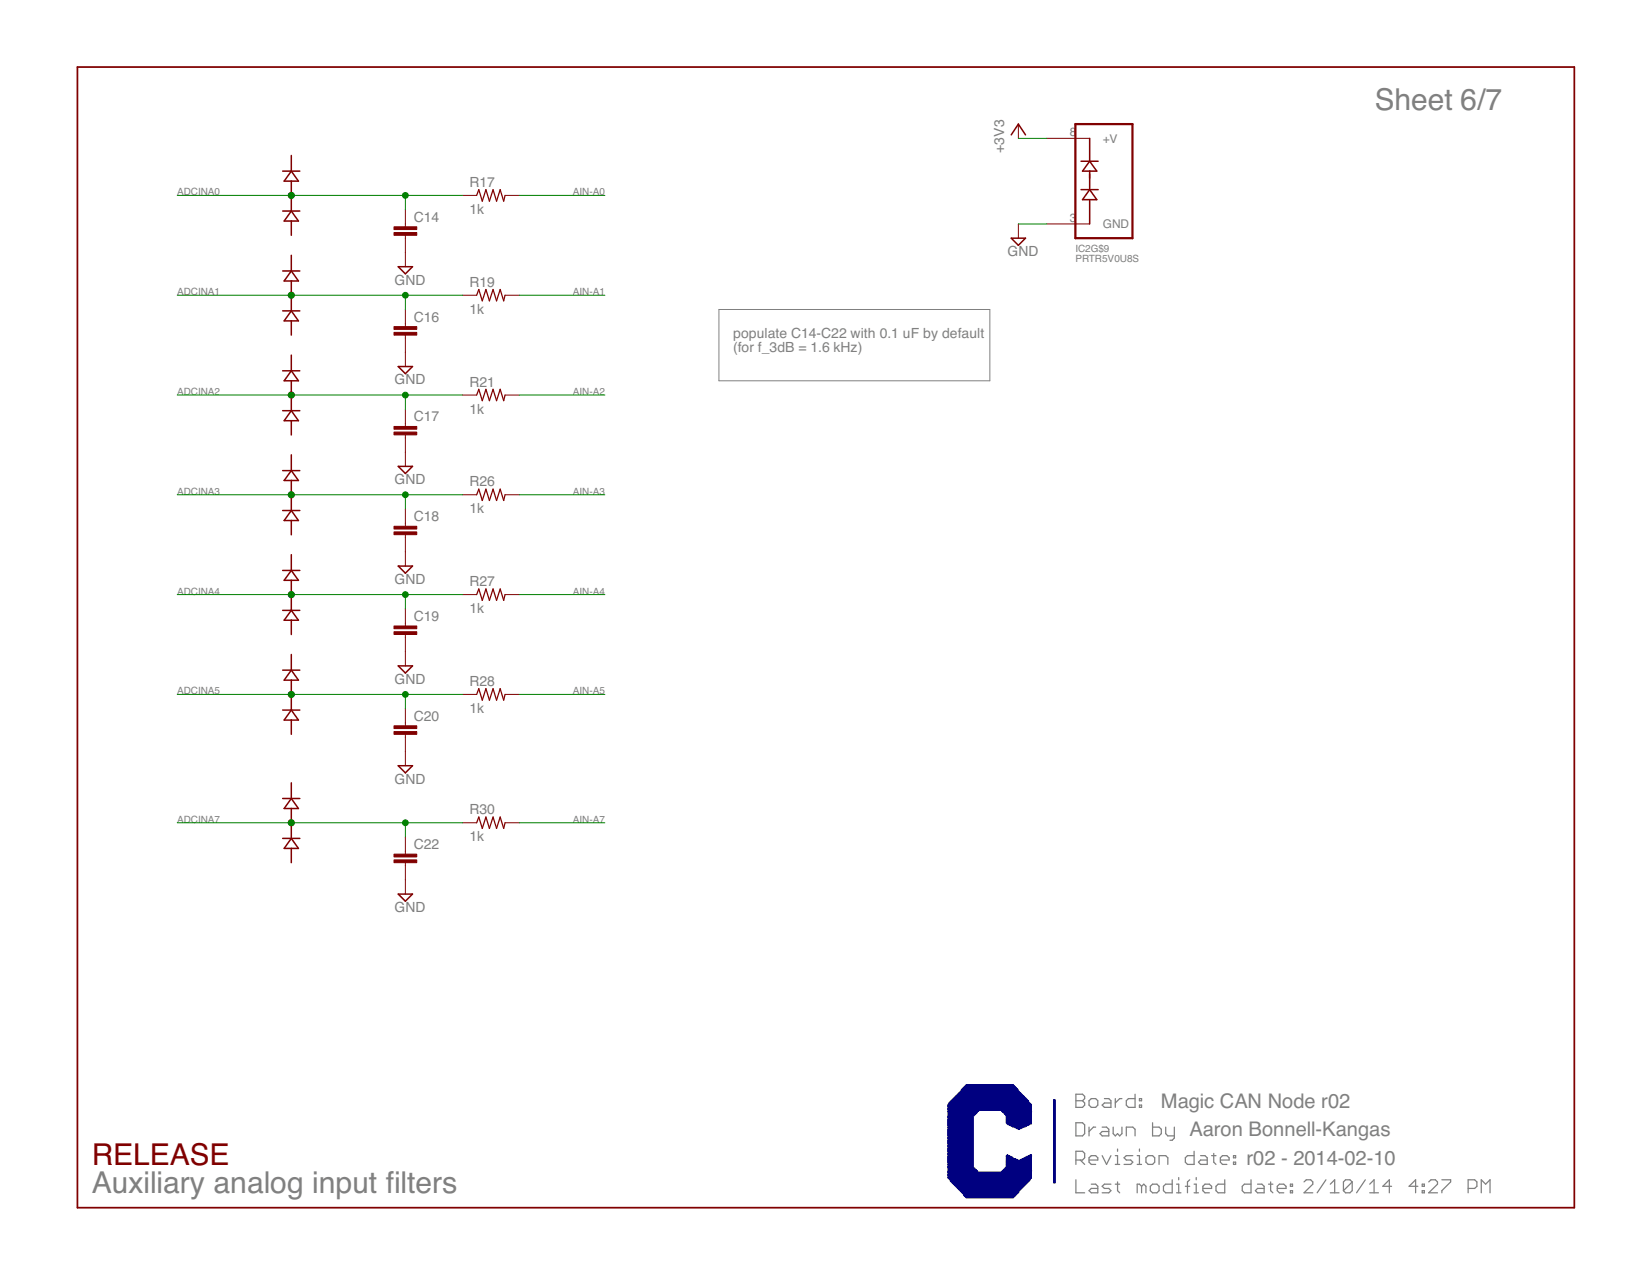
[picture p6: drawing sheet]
<svg xmlns="http://www.w3.org/2000/svg" width="279mm" height="216mm" viewBox="0 0 279 216" stroke-linecap="round" stroke-linejoin="round" font-family="sans-serif">
<g fill="#808080" stroke="#808080" stroke-width=".17">
<path d="M121.7 52.4h45.8z"/>
<path d="M167.5 52.4v12z"/>
<path d="M121.7 64.4h45.8z"/>
<path d="M121.7 52.4v12z"/>
</g>
<g fill="#808080" stroke="#808080" stroke-width=".21">
<path d="M182.1 185.1v2.3z"/>
<path d="M182.1 185.1h1.1z"/>
<path d="M183.2 185.1l.4 .4z"/>
<path d="M183.6 185.5v.4z"/>
<path d="M183.6 185.9l-.4 .3z"/>
<path d="M183.2 186.2l.4 .4z"/>
<path d="M183.6 186.6v.4z"/>
<path d="M183.6 187l-.4 .4z"/>
<path d="M182.1 187.4h1.1z"/>
<path d="M182.1 186.2h1.1z"/>
<path d="M184.7 187.4h.7z"/>
<path d="M185.8 187l-.4 .4z"/>
<path d="M185.8 186.2v.8z"/>
<path d="M185.4 185.9l.4 .3z"/>
<path d="M184.7 185.9h.7z"/>
<path d="M184.3 186.2l.4-.3z"/>
<path d="M184.3 186.2v.8z"/>
<path d="M184.3 187l.4 .4z"/>
<path d="M186.9 185.9h.7z"/>
<path d="M187.6 185.9l.4 .3z"/>
<path d="M188 186.2v1.2z"/>
<path d="M186.9 187.4h1.1z"/>
<path d="M186.5 187l.4 .4z"/>
<path d="M186.5 187l.4-.4z"/>
<path d="M186.9 186.6h1.1z"/>
<path d="M188.7 185.9v1.5z"/>
<path d="M188.7 186.6l.8-.7z"/>
<path d="M189.5 185.9h.4z"/>
<path d="M192.1 185.1v2.3z"/>
<path d="M191 187.4h1.1z"/>
<path d="M190.6 187l.4 .4z"/>
<path d="M190.6 186.2v.8z"/>
<path d="M190.6 186.2l.4-.3z"/>
<path d="M191 185.9h1.1z"/>
<path d="M192.8 185.9h.4z"/>
<path d="M193.2 185.9v.3z"/>
<path d="M192.8 186.2h.4z"/>
<path d="M192.8 185.9v.3z"/>
<path d="M192.8 187h.4z"/>
<path d="M193.2 187v.4z"/>
<path d="M192.8 187.4h.4z"/>
<path d="M192.8 187v.4z"/>
<path d="M182.1 194.8v2.2z"/>
<path d="M182.1 194.8h1.1z"/>
<path d="M183.2 194.8l.4 .4z"/>
<path d="M183.6 195.2v.7z"/>
<path d="M183.6 195.9l-.4 .4z"/>
<path d="M182.1 196.3h1.1z"/>
<path d="M182.8 196.3l.8 .7z"/>
<path d="M184.7 197h.7z"/>
<path d="M184.3 196.6l.4 .4z"/>
<path d="M184.3 195.9v.7z"/>
<path d="M184.3 195.9l.4-.4z"/>
<path d="M184.7 195.5h.7z"/>
<path d="M185.4 195.5l.4 .4z"/>
<path d="M185.8 195.9v.4z"/>
<path d="M184.3 196.3h1.5z"/>
<path d="M186.5 195.5l.8 1.5z"/>
<path d="M188 195.5l-.7 1.5z"/>
<path d="M188.7 195.5h.4z"/>
<path d="M189.1 195.5v1.5z"/>
<path d="M188.7 197h.8z"/>
<path d="M189.1 194.4v.4z"/>
<path d="M190.2 197h1.1z"/>
<path d="M191.7 196.6l-.4 .4z"/>
<path d="M191.3 196.3l.4 .3z"/>
<path d="M190.6 196.3h.7z"/>
<path d="M190.2 195.9l.4 .4z"/>
<path d="M190.2 195.9l.4-.4z"/>
<path d="M190.6 195.5h1.1z"/>
<path d="M192.4 195.5h.4z"/>
<path d="M192.8 195.5v1.5z"/>
<path d="M192.4 197h.8z"/>
<path d="M192.8 194.4v.4z"/>
<path d="M194.3 197h.8z"/>
<path d="M195.4 196.6l-.3 .4z"/>
<path d="M195.4 195.9v.7z"/>
<path d="M195.1 195.5l.3 .4z"/>
<path d="M194.3 195.5h.8z"/>
<path d="M193.9 195.9l.4-.4z"/>
<path d="M193.9 195.9v.7z"/>
<path d="M193.9 196.6l.4 .4z"/>
<path d="M196.2 195.5v1.5z"/>
<path d="M196.2 195.5h1.1z"/>
<path d="M197.3 195.5l.3 .4z"/>
<path d="M197.6 195.9v1.1z"/>
<path d="M202.1 194.8v2.2z"/>
<path d="M201 197h1.1z"/>
<path d="M200.6 196.6l.4 .4z"/>
<path d="M200.6 195.9v.7z"/>
<path d="M200.6 195.9l.4-.4z"/>
<path d="M201 195.5h1.1z"/>
<path d="M203.2 195.5h.7z"/>
<path d="M203.9 195.5l.4 .4z"/>
<path d="M204.3 195.9v1.1z"/>
<path d="M203.2 197h1.1z"/>
<path d="M202.8 196.6l.4 .4z"/>
<path d="M202.8 196.6l.4-.3z"/>
<path d="M203.2 196.3h1.1z"/>
<path d="M205.4 195.2v1.4z"/>
<path d="M205.4 196.6l.4 .4z"/>
<path d="M205 195.5h.8z"/>
<path d="M206.9 197h.7z"/>
<path d="M206.5 196.6l.4 .4z"/>
<path d="M206.5 195.9v.7z"/>
<path d="M206.9 195.5l-.4 .4z"/>
<path d="M206.9 195.5h.7z"/>
<path d="M207.6 195.5l.4 .4z"/>
<path d="M208 195.9v.4z"/>
<path d="M206.5 196.3h1.5z"/>
<path d="M208.7 195.5h.4z"/>
<path d="M209.1 195.5v.4z"/>
<path d="M208.7 195.9h.4z"/>
<path d="M208.7 195.5v.4z"/>
<path d="M208.7 196.6h.4z"/>
<path d="M209.1 196.6v.4z"/>
<path d="M208.7 197h.4z"/>
<path d="M208.7 196.6v.4z"/>
<path d="M182.1 199.6v2.2z"/>
<path d="M182.1 201.8h1.5z"/>
<path d="M184.7 200.4h.7z"/>
<path d="M185.4 200.4l.4 .3z"/>
<path d="M185.8 200.7v1.1z"/>
<path d="M184.7 201.8h1.1z"/>
<path d="M184.3 201.5l.4 .3z"/>
<path d="M184.3 201.5l.4-.4z"/>
<path d="M184.7 201.1h1.1z"/>
<path d="M186.5 201.8h1.1z"/>
<path d="M187.6 201.8l.4-.3z"/>
<path d="M187.6 201.1l.4 .4z"/>
<path d="M186.9 201.1h.7z"/>
<path d="M186.5 200.7l.4 .4z"/>
<path d="M186.5 200.7l.4-.3z"/>
<path d="M186.9 200.4h1.1z"/>
<path d="M189.1 200v1.5z"/>
<path d="M189.1 201.5l.4 .3z"/>
<path d="M188.7 200.4h.8z"/>
<path d="M192.4 200.4v1.4z"/>
<path d="M192.4 200.4h.4z"/>
<path d="M192.8 200.4l.4 .3z"/>
<path d="M193.2 200.7v1.1z"/>
<path d="M193.2 200.7l.4-.3z"/>
<path d="M193.6 200.4l.3 .3z"/>
<path d="M193.9 200.7v1.1z"/>
<path d="M195.1 201.8h.7z"/>
<path d="M195.8 201.8l.4-.3z"/>
<path d="M196.2 200.7v.8z"/>
<path d="M195.8 200.4l.4 .3z"/>
<path d="M195.1 200.4h.7z"/>
<path d="M194.7 200.7l.4-.3z"/>
<path d="M194.7 200.7v.8z"/>
<path d="M194.7 201.5l.4 .3z"/>
<path d="M198.4 199.6v2.2z"/>
<path d="M197.3 201.8h1.1z"/>
<path d="M196.9 201.5l.4 .3z"/>
<path d="M196.9 200.7v.8z"/>
<path d="M196.9 200.7l.4-.3z"/>
<path d="M197.3 200.4h1.1z"/>
<path d="M199.1 200.4h.4z"/>
<path d="M199.5 200.4v1.4z"/>
<path d="M199.1 201.8h.8z"/>
<path d="M199.5 199.2v.4z"/>
<path d="M201 200v1.8z"/>
<path d="M201 200l.3-.4z"/>
<path d="M200.6 200.7h.7z"/>
<path d="M202.1 200.4h.3z"/>
<path d="M202.4 200.4v1.4z"/>
<path d="M202.1 201.8h.7z"/>
<path d="M202.4 199.2v.4z"/>
<path d="M203.9 201.8h.8z"/>
<path d="M203.6 201.5l.3 .3z"/>
<path d="M203.6 200.7v.8z"/>
<path d="M203.6 200.7l.3-.3z"/>
<path d="M203.9 200.4h.8z"/>
<path d="M204.7 200.4l.3 .3z"/>
<path d="M205 200.7v.4z"/>
<path d="M203.6 201.1h1.4z"/>
<path d="M207.3 199.6v2.2z"/>
<path d="M206.1 201.8h1.2z"/>
<path d="M205.8 201.5l.3 .3z"/>
<path d="M205.8 200.7v.8z"/>
<path d="M205.8 200.7l.3-.3z"/>
<path d="M206.1 200.4h1.2z"/>
<path d="M211.7 199.6v2.2z"/>
<path d="M210.6 201.8h1.1z"/>
<path d="M210.2 201.5l.4 .3z"/>
<path d="M210.2 200.7v.8z"/>
<path d="M210.2 200.7l.4-.3z"/>
<path d="M210.6 200.4h1.1z"/>
<path d="M212.8 200.4h.8z"/>
<path d="M213.6 200.4l.3 .3z"/>
<path d="M213.9 200.7v1.1z"/>
<path d="M212.8 201.8h1.1z"/>
<path d="M212.4 201.5l.4 .3z"/>
<path d="M212.8 201.1l-.4 .4z"/>
<path d="M212.8 201.1h1.1z"/>
<path d="M215 200v1.5z"/>
<path d="M215 201.5l.4 .3z"/>
<path d="M214.7 200.4h.7z"/>
<path d="M216.5 201.8h.8z"/>
<path d="M216.2 201.5l.3 .3z"/>
<path d="M216.2 200.7v.8z"/>
<path d="M216.2 200.7l.3-.3z"/>
<path d="M216.5 200.4h.8z"/>
<path d="M217.3 200.4l.3 .3z"/>
<path d="M217.6 200.7v.4z"/>
<path d="M216.2 201.1h1.4z"/>
<path d="M218.4 200.4h.3z"/>
<path d="M218.7 200.4v.3z"/>
<path d="M218.4 200.7h.3z"/>
<path d="M218.4 200.4v.3z"/>
<path d="M218.4 201.5h.3z"/>
<path d="M218.7 201.5v.3z"/>
<path d="M218.4 201.8h.3z"/>
<path d="M218.4 201.5v.3z"/>
<path d="M220.7 201.8h1.5z"/>
<path d="M220.7 201.8l1.5-1.4z"/>
<path d="M222.2 200v.4z"/>
<path d="M221.8 199.6l.4 .4z"/>
<path d="M221.1 199.6h.7z"/>
<path d="M220.7 200l.4-.4z"/>
<path d="M224.4 199.6l-1.5 2.2z"/>
<path d="M225.1 200.4l.8-.8z"/>
<path d="M225.9 199.6v2.2z"/>
<path d="M225.1 201.8h1.5z"/>
<path d="M227.4 200v1.5z"/>
<path d="M227.4 200l.3-.4z"/>
<path d="M227.7 199.6h.8z"/>
<path d="M228.5 199.6l.3 .4z"/>
<path d="M228.8 200v1.5z"/>
<path d="M228.5 201.8l.3-.3z"/>
<path d="M227.7 201.8h.8z"/>
<path d="M227.4 201.5l.3 .3z"/>
<path d="M228.8 200l-1.4 1.5z"/>
<path d="M231.1 199.6l-1.5 2.2z"/>
<path d="M231.8 200.4l.7-.8z"/>
<path d="M232.5 199.6v2.2z"/>
<path d="M231.8 201.8h1.5z"/>
<path d="M235.1 199.6v2.2z"/>
<path d="M235.1 199.6l-1.1 1.1z"/>
<path d="M234 200.7h1.5z"/>
<path d="M239.6 199.6v2.2z"/>
<path d="M239.6 199.6l-1.1 1.1z"/>
<path d="M238.5 200.7h1.4z"/>
<path d="M240.7 200.4h.3z"/>
<path d="M241 200.4v.3z"/>
<path d="M240.7 200.7h.3z"/>
<path d="M240.7 200.4v.3z"/>
<path d="M240.7 201.5h.3z"/>
<path d="M241 201.5v.3z"/>
<path d="M240.7 201.8h.3z"/>
<path d="M240.7 201.5v.3z"/>
<path d="M241.8 201.8h1.5z"/>
<path d="M241.8 201.8l1.5-1.4z"/>
<path d="M243.3 200v.4z"/>
<path d="M242.9 199.6l.4 .4z"/>
<path d="M242.2 199.6h.7z"/>
<path d="M241.8 200l.4-.4z"/>
<path d="M244 199.6h1.5z"/>
<path d="M245.5 199.6v.4z"/>
<path d="M245.5 200l-1.5 1.5z"/>
<path d="M244 201.5v.3z"/>
<path d="M248.5 199.6v2.2z"/>
<path d="M248.5 199.6h1.1z"/>
<path d="M249.6 199.6l.3 .4z"/>
<path d="M249.9 200v.7z"/>
<path d="M249.6 201.1l.3-.4z"/>
<path d="M248.5 201.1h1.1z"/>
<path d="M250.7 199.6v2.2z"/>
<path d="M250.7 199.6l.7 .8z"/>
<path d="M251.4 200.4l.8-.8z"/>
<path d="M252.2 199.6v2.2z"/>
<path d="M182.1 190v2.2z"/>
<path d="M182.1 192.2h1.1z"/>
<path d="M183.6 191.8l-.4 .4z"/>
<path d="M183.6 190.3v1.5z"/>
<path d="M183.2 190l.4 .3z"/>
<path d="M182.1 190h1.1z"/>
<path d="M184.3 190.7v1.5z"/>
<path d="M185 190.7l-.7 .8z"/>
<path d="M185 190.7h.4z"/>
<path d="M186.5 190.7h.8z"/>
<path d="M187.3 190.7l.3 .4z"/>
<path d="M187.6 191.1v1.1z"/>
<path d="M186.5 192.2h1.1z"/>
<path d="M186.2 191.8l.3 .4z"/>
<path d="M186.2 191.8l.3-.3z"/>
<path d="M186.5 191.5h1.1z"/>
<path d="M188.4 190.7v1.1z"/>
<path d="M188.4 191.8l.3 .4z"/>
<path d="M188.7 192.2l.4-.4z"/>
<path d="M189.1 191.8l.4 .4z"/>
<path d="M189.5 192.2l.4-.4z"/>
<path d="M189.9 190.7v1.1z"/>
<path d="M190.6 190.7v1.5z"/>
<path d="M190.6 190.7h1.1z"/>
<path d="M191.7 190.7l.4 .4z"/>
<path d="M192.1 191.1v1.1z"/>
<path d="M195.1 190v2.2z"/>
<path d="M195.1 192.2h1.1z"/>
<path d="M196.2 192.2l.3-.4z"/>
<path d="M196.5 191.1v.7z"/>
<path d="M196.2 190.7l.3 .4z"/>
<path d="M195.1 190.7h1.1z"/>
<path d="M197.3 190.7v1.1z"/>
<path d="M197.3 191.8l.3 .4z"/>
<path d="M197.6 192.2h1.1z"/>
<path d="M198.7 190.7v1.9z"/>
<path d="M198.7 192.6l-.3 .3z"/>
<path d="M198 192.9h.4z"/>
</g>
<g fill="#800000" stroke="#800000" stroke-width=".3">
<path d="M13.1 11.3v193z"/>
<path d="M13.1 204.3h253.3z"/>
<path d="M266.4 11.3v193z"/>
<path d="M13.1 11.3h253.3z"/>
</g>
<g fill="#800000" stroke="#800000" stroke-width=".17">
<path d="M85.5 33.1h2.4z"/>
<path d="M78.3 33.1h2.4z"/>
<path d="M68.6 35.5v2.4z"/>
<path d="M68.6 40.3v2.4z"/>
<path d="M68.6 37.9v.5z"/>
<path d="M68.6 39.8v.5z"/>
<path d="M68.6 42.7v2.4z"/>
<path d="M177.2 23.4h7.2z"/>
<path d="M177.2 37.9h7.2z"/>
<path d="M85.5 50h2.4z"/>
<path d="M78.3 50h2.4z"/>
<path d="M68.6 52.4v2.4z"/>
<path d="M68.6 57.2v2.4z"/>
<path d="M68.6 54.8v.5z"/>
<path d="M68.6 56.7v.5z"/>
<path d="M68.6 59.6v2.4z"/>
<path d="M85.5 66.8h2.4z"/>
<path d="M78.3 66.8h2.4z"/>
<path d="M68.6 69.3v2.4z"/>
<path d="M68.6 74.1v2.4z"/>
<path d="M68.6 71.7v.4z"/>
<path d="M68.6 73.6v.5z"/>
<path d="M68.6 76.5v2.4z"/>
<path d="M85.5 83.7h2.4z"/>
<path d="M78.3 83.7h2.4z"/>
<path d="M68.6 86.1v2.4z"/>
<path d="M68.6 91v2.4z"/>
<path d="M68.6 88.5v.5z"/>
<path d="M68.6 90.5v.5z"/>
<path d="M68.6 93.4v2.4z"/>
<path d="M85.5 100.6h2.4z"/>
<path d="M78.3 100.6h2.4z"/>
<path d="M68.6 103v2.4z"/>
<path d="M68.6 107.8v2.5z"/>
<path d="M68.6 105.4v.5z"/>
<path d="M68.6 107.4v.4z"/>
<path d="M68.6 110.3v2.4z"/>
<path d="M85.5 117.5h2.4z"/>
<path d="M78.3 117.5h2.4z"/>
<path d="M68.6 119.9v2.4z"/>
<path d="M68.6 124.7v2.4z"/>
<path d="M68.6 122.3v.5z"/>
<path d="M68.6 124.2v.5z"/>
<path d="M68.6 127.1v2.5z"/>
<path d="M85.5 139.2h2.4z"/>
<path d="M78.3 139.2h2.4z"/>
<path d="M68.6 141.6v2.4z"/>
<path d="M68.6 146.5v2.4z"/>
<path d="M68.6 144v.5z"/>
<path d="M68.6 146v.5z"/>
<path d="M68.6 148.9v2.4z"/>
<path d="M172.3 21v2.4z"/>
<path d="M172.3 37.9v2.4z"/>
<path d="M49 32.6a.52 .52 0 0 1 .8 .3 .52 .52 0 0 1-.4 .7 .52 .52 0 0 1-.6-.5h.3a.16 .16 0 0 1 .2-.2 .16 .16 0 0 1 .1 .3 .16 .16 0 0 1-.3-.1h-.3z" fill-rule="evenodd"/>
<path d="M48.8 49.7a.53 .53 0 0 1 .9-.1 .53 .53 0 0 1-.2 .8 .53 .53 0 0 1-.7-.4h.3a.18 .18 0 0 1 .3-.2 .16 .16 0 0 1-.1 .3l-.2-.1h-.3z" fill-rule="evenodd"/>
<path d="M49 66.4a.53 .53 0 0 1 .8 .2 .53 .53 0 0 1-.4 .8 .53 .53 0 0 1-.6-.6h.3a.16 .16 0 0 1 .3 0 .16 .16 0 0 1-.1 .2l-.2-.2h-.3z" fill-rule="evenodd"/>
<path d="M49 83.3a.52 .52 0 0 1 .8 .2 .52 .52 0 0 1-.4 .7 .52 .52 0 0 1-.6-.5h.3l.1-.1a.17 .17 0 0 1 .2 .1 .17 .17 0 0 1-.2 .2l-.1-.2h-.3z" fill-rule="evenodd"/>
<path d="M49 100.2a.52 .52 0 0 1 .8 .2 .52 .52 0 0 1-.4 .7 .52 .52 0 0 1-.6-.5h.3a.16 .16 0 0 1 .2-.1 .16 .16 0 0 1 .1 .2 .16 .16 0 0 1-.3 0l-.3-.1z" fill-rule="evenodd"/>
<path d="M49 117.1a.52 .52 0 0 1 .8 .2 .52 .52 0 0 1-.4 .7 .52 .52 0 0 1-.6-.5h.3a.16 .16 0 0 1 .2-.2 .16 .16 0 0 1 .1 .3 .16 .16 0 0 1-.3 0l-.3-.1z" fill-rule="evenodd"/>
<path d="M49 138.8a.53 .53 0 0 1 .8 .2 .53 .53 0 0 1-.4 .7 .53 .53 0 0 1-.6-.5h.3a.16 .16 0 0 1 .3-.1 .16 .16 0 0 1-.1 .3l-.2-.2h-.3z" fill-rule="evenodd"/>
</g>
<g fill="#800000" stroke="#800000" stroke-width=".21">
<path d="M81 32.1l-.3 1z"/>
<path d="M81 32.1l.6 1.9z"/>
<path d="M82.2 32.1l-.6 1.9z"/>
<path d="M82.2 32.1l.6 1.9z"/>
<path d="M83.4 32.1l-.6 1.9z"/>
<path d="M83.4 32.1l.6 1.9z"/>
<path d="M84.6 32.1l-.6 1.9z"/>
<path d="M84.6 32.1l.6 1.9z"/>
<path d="M85.5 33.1l-.3 .9z"/>
<path d="M81 49l-.3 1z"/>
<path d="M81 49l.6 1.9z"/>
<path d="M82.2 49l-.6 1.9z"/>
<path d="M82.2 49l.6 1.9z"/>
<path d="M83.4 49l-.6 1.9z"/>
<path d="M83.4 49l.6 1.9z"/>
<path d="M84.6 49l-.6 1.9z"/>
<path d="M84.6 49l.6 1.9z"/>
<path d="M85.5 50l-.3 .9z"/>
<path d="M81 65.9l-.3 .9z"/>
<path d="M81 65.9l.6 1.9z"/>
<path d="M82.2 65.9l-.6 1.9z"/>
<path d="M82.2 65.9l.6 1.9z"/>
<path d="M83.4 65.9l-.6 1.9z"/>
<path d="M83.4 65.9l.6 1.9z"/>
<path d="M84.6 65.9l-.6 1.9z"/>
<path d="M84.6 65.9l.6 1.9z"/>
<path d="M85.5 66.8l-.3 1z"/>
<path d="M81 82.8l-.3 .9z"/>
<path d="M81 82.8l.6 1.9z"/>
<path d="M82.2 82.8l-.6 1.9z"/>
<path d="M82.2 82.8l.6 1.9z"/>
<path d="M83.4 82.8l-.6 1.9z"/>
<path d="M83.4 82.8l.6 1.9z"/>
<path d="M84.6 82.8l-.6 1.9z"/>
<path d="M84.6 82.8l.6 1.9z"/>
<path d="M85.5 83.7l-.3 1z"/>
<path d="M81 99.7l-.3 .9z"/>
<path d="M81 99.7l.6 1.9z"/>
<path d="M82.2 99.7l-.6 1.9z"/>
<path d="M82.2 99.7l.6 1.9z"/>
<path d="M83.4 99.7l-.6 1.9z"/>
<path d="M83.4 99.7l.6 1.9z"/>
<path d="M84.6 99.7l-.6 1.9z"/>
<path d="M84.6 99.7l.6 1.9z"/>
<path d="M85.5 100.6l-.3 1z"/>
<path d="M81 116.5l-.3 1z"/>
<path d="M81 116.5l.6 2z"/>
<path d="M82.2 116.5l-.6 2z"/>
<path d="M82.2 116.5l.6 2z"/>
<path d="M83.4 116.5l-.6 2z"/>
<path d="M83.4 116.5l.6 2z"/>
<path d="M84.6 116.5l-.6 2z"/>
<path d="M84.6 116.5l.6 2z"/>
<path d="M85.5 117.5l-.3 1z"/>
<path d="M81 138.2l-.3 1z"/>
<path d="M81 138.2l.6 2z"/>
<path d="M82.2 138.2l-.6 2z"/>
<path d="M82.2 138.2l.6 2z"/>
<path d="M83.4 138.2l-.6 2z"/>
<path d="M83.4 138.2l.6 2z"/>
<path d="M84.6 138.2l-.6 2z"/>
<path d="M84.6 138.2l.6 2z"/>
<path d="M85.5 139.2l-.3 1z"/>
</g>
<g fill="#800000" stroke="#800000" stroke-width=".17">
<path d="M66.7 39.3h3.8v.5h-3.8z"/>
<path d="M66.7 38.4h3.8v.4h-3.8z"/>
<path d="M66.7 56.2h3.8v.5h-3.8z"/>
<path d="M66.7 55.3h3.8v.4h-3.8z"/>
<path d="M66.7 73.1h3.8v.5h-3.8z"/>
<path d="M66.7 72.2h3.8v.4h-3.8z"/>
<path d="M66.7 90h3.8v.5h-3.8z"/>
<path d="M66.7 89h3.8v.5h-3.8z"/>
<path d="M66.7 106.9h3.8v.5h-3.8z"/>
<path d="M66.7 105.9h3.8v.5h-3.8z"/>
<path d="M66.7 123.8h3.8v.4h-3.8z"/>
<path d="M66.7 122.8h3.8v.5h-3.8z"/>
<path d="M66.7 145.5h3.8v.5h-3.8z"/>
<path d="M66.7 144.5h3.8v.5h-3.8z"/>
</g>
<g fill="#800000" stroke="#800000" stroke-width=".25">
<path d="M67.4 45.1h2.4z"/>
<path d="M69.8 45.1l-1.2 1.2z"/>
<path d="M67.4 45.1l1.2 1.2z"/>
<path d="M49.3 30.6h1.2z"/>
<path d="M49.3 29l1.2 1.6z"/>
<path d="M49.3 29l-1.2 1.6z"/>
<path d="M48.1 30.6h1.2z"/>
<path d="M49.3 26.3v2.7z"/>
<path d="M47.8 29h2.9z"/>
<path d="M49.3 37.4v2.4z"/>
<path d="M49.3 37.4h1.2z"/>
<path d="M49.3 35.7l1.2 1.7z"/>
<path d="M49.3 35.7l-1.2 1.7z"/>
<path d="M48.1 37.4h1.2z"/>
<path d="M49.3 30.6v5.1z"/>
<path d="M47.8 35.7h2.9z"/>
<path d="M49.3 47.5h1.2z"/>
<path d="M49.3 45.8l1.2 1.7z"/>
<path d="M49.3 45.8l-1.2 1.7z"/>
<path d="M48.1 47.5h1.2z"/>
<path d="M49.3 43.2v2.6z"/>
<path d="M47.8 45.8h2.9z"/>
<path d="M49.3 54.3v2.4z"/>
<path d="M49.3 54.3h1.2z"/>
<path d="M49.3 52.6l1.2 1.7z"/>
<path d="M49.3 52.6l-1.2 1.7z"/>
<path d="M48.1 54.3h1.2z"/>
<path d="M49.3 47.5v5.1z"/>
<path d="M47.8 52.6h2.9z"/>
<path d="M49.3 64.4h1.2z"/>
<path d="M49.3 62.7l1.2 1.7z"/>
<path d="M49.3 62.7l-1.2 1.7z"/>
<path d="M48.1 64.4h1.2z"/>
<path d="M49.3 60.1v2.6z"/>
<path d="M47.8 62.7h2.9z"/>
<path d="M49.3 71.2v2.4z"/>
<path d="M49.3 71.2h1.2z"/>
<path d="M49.3 69.5l1.2 1.7z"/>
<path d="M49.3 69.5l-1.2 1.7z"/>
<path d="M48.1 71.2h1.2z"/>
<path d="M49.3 64.4v5.1z"/>
<path d="M47.8 69.5h2.9z"/>
<path d="M49.3 81.3h1.2z"/>
<path d="M49.3 79.6l1.2 1.7z"/>
<path d="M49.3 79.6l-1.2 1.7z"/>
<path d="M48.1 81.3h1.2z"/>
<path d="M49.3 77v2.6z"/>
<path d="M47.8 79.6h2.9z"/>
<path d="M49.3 88.1v2.4z"/>
<path d="M49.3 88.1h1.2z"/>
<path d="M49.3 86.4l1.2 1.7z"/>
<path d="M49.3 86.4l-1.2 1.7z"/>
<path d="M48.1 88.1h1.2z"/>
<path d="M49.3 81.3v5.1z"/>
<path d="M47.8 86.4h2.9z"/>
<path d="M49.3 98.2h1.2z"/>
<path d="M49.3 96.5l1.2 1.7z"/>
<path d="M49.3 96.5l-1.2 1.7z"/>
<path d="M48.1 98.2h1.2z"/>
<path d="M49.3 93.9v2.6z"/>
<path d="M47.8 96.5h2.9z"/>
<path d="M49.3 104.9v2.5z"/>
<path d="M49.3 104.9h1.2z"/>
<path d="M49.3 103.3l1.2 1.6z"/>
<path d="M49.3 103.3l-1.2 1.6z"/>
<path d="M48.1 104.9h1.2z"/>
<path d="M49.3 98.2v5.1z"/>
<path d="M47.8 103.3h2.9z"/>
<path d="M49.3 115.1h1.2z"/>
<path d="M49.3 113.4l1.2 1.7z"/>
<path d="M49.3 113.4l-1.2 1.7z"/>
<path d="M48.1 115.1h1.2z"/>
<path d="M49.3 110.7v2.7z"/>
<path d="M47.8 113.4h2.9z"/>
<path d="M49.3 121.8v2.4z"/>
<path d="M49.3 121.8h1.2z"/>
<path d="M49.3 120.1l1.2 1.7z"/>
<path d="M49.3 120.1l-1.2 1.7z"/>
<path d="M48.1 121.8h1.2z"/>
<path d="M49.3 115.1v5z"/>
<path d="M47.8 120.1h2.9z"/>
<path d="M49.3 136.8h1.2z"/>
<path d="M49.3 135.1l1.2 1.7z"/>
<path d="M49.3 135.1l-1.2 1.7z"/>
<path d="M48.1 136.8h1.2z"/>
<path d="M49.3 132.5v2.6z"/>
<path d="M47.8 135.1h2.9z"/>
<path d="M49.3 143.6v2.4z"/>
<path d="M49.3 143.6h1.2z"/>
<path d="M49.3 141.9l1.2 1.7z"/>
<path d="M49.3 141.9l-1.2 1.7z"/>
<path d="M48.1 143.6h1.2z"/>
<path d="M49.3 136.8v5.1z"/>
<path d="M47.8 141.9h2.9z"/>
<path d="M184.4 33.8v4.1z"/>
<path d="M184.4 33.8h1.2z"/>
<path d="M184.4 32.1l1.2 1.7z"/>
<path d="M184.4 32.1l-1.2 1.7z"/>
<path d="M183.2 33.8h1.2z"/>
<path d="M184.4 29.4v2.7z"/>
<path d="M182.9 32.1h2.9z"/>
<path d="M184.4 29v1.2z"/>
<path d="M184.4 29h1.2z"/>
<path d="M184.4 27.3l1.2 1.7z"/>
<path d="M184.4 27.3l-1.2 1.7z"/>
<path d="M183.2 29h1.2z"/>
<path d="M184.4 23.4v3.9z"/>
<path d="M184.4 27.3h1.4z"/>
<path d="M182.9 27.3h1.5z"/>
<path d="M67.4 62h2.4z"/>
<path d="M69.8 62l-1.2 1.2z"/>
<path d="M67.4 62l1.2 1.2z"/>
<path d="M67.4 78.9h2.4z"/>
<path d="M69.8 78.9l-1.2 1.2z"/>
<path d="M67.4 78.9l1.2 1.2z"/>
<path d="M67.4 95.8h2.4z"/>
<path d="M69.8 95.8l-1.2 1.2z"/>
<path d="M67.4 95.8l1.2 1.2z"/>
<path d="M67.4 112.7h2.4z"/>
<path d="M69.8 112.7l-1.2 1.2z"/>
<path d="M67.4 112.7l1.2 1.2z"/>
<path d="M67.4 129.6h2.4z"/>
<path d="M69.8 129.6l-1.2 1.2z"/>
<path d="M67.4 129.6l1.2 1.2z"/>
<path d="M67.4 151.3h2.4z"/>
<path d="M69.8 151.3l-1.2 1.2z"/>
<path d="M67.4 151.3l1.2 1.2z"/>
<path d="M172.3 21l1.2 1.8z"/>
<path d="M172.3 21l-1.2 1.8z"/>
<path d="M171.1 40.3h2.4z"/>
<path d="M172.3 41.5l1.2-1.2z"/>
<path d="M171.1 40.3l1.2 1.2z"/>
</g>
<g fill="#800000" stroke="#800000" stroke-width=".38">
<path d="M182 21v19.3z"/>
<path d="M182 40.3h9.6z"/>
<path d="M191.6 21v19.3z"/>
<path d="M182 21h9.6z"/>
</g>
<g fill="#008000" stroke="#008000" stroke-width=".17">
<path d="M172.3 37.9h4.9z"/>
<path d="M87.9 33.1h14.5z"/>
<path d="M68.6 33.1h9.7z"/>
<path d="M68.6 33.1v2.4z"/>
<path d="M49.3 33.1h19.3z"/>
<path d="M30 33.1h19.3z"/>
<path d="M68.6 50h9.7z"/>
<path d="M68.6 50v2.4z"/>
<path d="M49.3 50h19.3z"/>
<path d="M30 50h19.3z"/>
<path d="M68.6 66.8h9.7z"/>
<path d="M68.6 66.8v2.5z"/>
<path d="M49.3 66.8h19.3z"/>
<path d="M30 66.8h19.3z"/>
<path d="M68.6 83.7h9.7z"/>
<path d="M68.6 83.7v2.4z"/>
<path d="M49.3 83.7h19.3z"/>
<path d="M30 83.7h19.3z"/>
<path d="M68.6 100.6h9.7z"/>
<path d="M68.6 100.6v2.4z"/>
<path d="M49.3 100.6h19.3z"/>
<path d="M30 100.6h19.3z"/>
<path d="M68.6 117.5h9.7z"/>
<path d="M68.6 117.5v2.4z"/>
<path d="M49.3 117.5h19.3z"/>
<path d="M30 117.5h19.3z"/>
<path d="M68.6 139.2h9.7z"/>
<path d="M68.6 139.2v2.4z"/>
<path d="M49.3 139.2h19.3z"/>
<path d="M30 139.2h19.3z"/>
<path d="M87.9 50h14.5z"/>
<path d="M87.9 66.8h14.5z"/>
<path d="M87.9 83.7h14.5z"/>
<path d="M87.9 100.6h14.5z"/>
<path d="M87.9 117.5h14.5z"/>
<path d="M87.9 139.2h14.5z"/>
<path d="M172.3 23.4h4.9z"/>
<circle cx="68.6" cy="33.1" r=".49"/>
<circle cx="49.3" cy="33.1" r=".49"/>
<circle cx="68.6" cy="50" r=".49"/>
<circle cx="49.3" cy="50" r=".49"/>
<circle cx="68.6" cy="66.8" r=".49"/>
<circle cx="49.3" cy="66.8" r=".49"/>
<circle cx="68.6" cy="83.7" r=".49"/>
<circle cx="49.3" cy="83.7" r=".49"/>
<circle cx="68.6" cy="100.6" r=".49"/>
<circle cx="49.3" cy="100.6" r=".49"/>
<circle cx="68.6" cy="117.5" r=".49"/>
<circle cx="49.3" cy="117.5" r=".49"/>
<circle cx="68.6" cy="139.2" r=".49"/>
<circle cx="49.3" cy="139.2" r=".49"/>
</g>
<g fill="#000080" stroke="#000080" stroke-width=".17">
<path d="M163.5 202.6h8v.1h-8z"/>
<path d="M163.4 202.4h8.2v.2h-8.2z"/>
<path d="M163.2 202.3h8.6v.1h-8.6z"/>
<path d="M163.1 202.2h8.8v.1h-8.8z"/>
<path d="M163.1 202h8.9v.2h-8.9z"/>
<path d="M163 201.9h9.1v.1h-9.1z"/>
<path d="M162.8 201.8h9.5v.1h-9.5z"/>
<path d="M162.7 201.6h9.7v.2h-9.7z"/>
<path d="M162.6 201.5h9.8v.1h-9.8z"/>
<path d="M162.4 201.4h10.2v.1h-10.2z"/>
<path d="M162.3 201.2h10.4v.2h-10.4z"/>
<path d="M162.2 201.1h10.6v.1h-10.6z"/>
<path d="M162 201h11v.1h-11z"/>
<path d="M161.9 200.9h11.2v.1h-11.2z"/>
<path d="M161.8 200.7h11.4v.1h-11.4z"/>
<path d="M161.6 200.6h11.8v.1h-11.8z"/>
<path d="M161.5 200.4h12v.2h-12z"/>
<path d="M161.4 200.3h12.2v.1h-12.2z"/>
<path d="M161.2 200.2h12.6v.1h-12.6z"/>
<path d="M161.1 200h12.8v.2h-12.8z"/>
<path d="M178.3 200h.3v.2h-.3z"/>
<path d="M161 199.9h13v.1h-13z"/>
<path d="M178.3 199.9h.3v.1h-.3z"/>
<path d="M160.8 199.8h13.4v.1h-13.4z"/>
<path d="M178.3 199.8h.3v.1h-.3z"/>
<path d="M160.8 199.6h13.5v.2h-13.5z"/>
<path d="M178.3 199.6h.3v.2h-.3z"/>
<path d="M160.7 199.5h13.6v.1h-13.6z"/>
<path d="M178.3 199.5h.3v.1h-.3z"/>
<path d="M160.6 199.4h13.8v.1h-13.8z"/>
<path d="M178.3 199.4h.3v.1h-.3z"/>
<path d="M160.4 199.2h14.2v.2h-14.2z"/>
<path d="M178.3 199.2h.3v.2h-.3z"/>
<path d="M160.4 199.1h14.2v.1h-14.2z"/>
<path d="M178.3 199.1h.3v.1h-.3z"/>
<path d="M160.4 199h14.2v.1h-14.2z"/>
<path d="M178.3 199h.3v.1h-.3z"/>
<path d="M160.4 198.8h14.2v.2h-14.2z"/>
<path d="M178.3 198.8h.3v.2h-.3z"/>
<path d="M160.4 198.7h14.2v.1h-14.2z"/>
<path d="M178.3 198.7h.3v.1h-.3z"/>
<path d="M160.4 198.6h14.2v.1h-14.2z"/>
<path d="M178.3 198.6h.3v.1h-.3z"/>
<path d="M160.4 198.4h14.2v.2h-14.2z"/>
<path d="M178.3 198.4h.3v.2h-.3z"/>
<path d="M160.4 198.3h14.2v.1h-14.2z"/>
<path d="M178.3 198.3h.3v.1h-.3z"/>
<path d="M160.4 198.2h5.1v.1h-5.1z"/>
<path d="M169.5 198.2h5.1v.1h-5.1z"/>
<path d="M178.3 198.2h.3v.1h-.3z"/>
<path d="M160.4 198h5v.2h-5z"/>
<path d="M169.6 198h5v.2h-5z"/>
<path d="M178.3 198h.3v.2h-.3z"/>
<path d="M160.4 197.9h4.8v.1h-4.8z"/>
<path d="M169.8 197.9h4.8v.1h-4.8z"/>
<path d="M178.3 197.9h.3v.1h-.3z"/>
<path d="M160.4 197.8h4.7v.1h-4.7z"/>
<path d="M169.9 197.8h4.7v.1h-4.7z"/>
<path d="M178.3 197.8h.3v.1h-.3z"/>
<path d="M160.4 197.6h4.6v.2h-4.6z"/>
<path d="M170 197.6h4.6v.2h-4.6z"/>
<path d="M178.3 197.6h.3v.2h-.3z"/>
<path d="M160.4 197.5h4.4v.1h-4.4z"/>
<path d="M170.2 197.5h4.4v.1h-4.4z"/>
<path d="M178.3 197.5h.3v.1h-.3z"/>
<path d="M160.4 197.4h4.3v.1h-4.3z"/>
<path d="M170.3 197.4h4.3v.1h-4.3z"/>
<path d="M178.3 197.4h.3v.1h-.3z"/>
<path d="M160.4 197.3h4.3v.1h-4.3z"/>
<path d="M170.3 197.3h4.3v.1h-4.3z"/>
<path d="M178.3 197.3h.3v.1h-.3z"/>
<path d="M160.4 197.1h4.3v.1h-4.3z"/>
<path d="M170.3 197.1h4.3v.1h-4.3z"/>
<path d="M178.3 197.1h.3v.1h-.3z"/>
<path d="M160.4 197h4.3v.1h-4.3z"/>
<path d="M170.3 197h4.3v.1h-4.3z"/>
<path d="M178.3 197h.3v.1h-.3z"/>
<path d="M160.4 196.8h4.3v.2h-4.3z"/>
<path d="M170.3 196.8h4.3v.2h-4.3z"/>
<path d="M178.3 196.8h.3v.2h-.3z"/>
<path d="M160.4 196.7h4.3v.1h-4.3z"/>
<path d="M170.3 196.7h4.3v.1h-4.3z"/>
<path d="M178.3 196.7h.3v.1h-.3z"/>
<path d="M160.4 196.6h4.3v.1h-4.3z"/>
<path d="M170.3 196.6h4.3v.1h-4.3z"/>
<path d="M178.3 196.6h.3v.1h-.3z"/>
<path d="M160.4 196.4h4.3v.2h-4.3z"/>
<path d="M170.3 196.4h4.3v.2h-4.3z"/>
<path d="M178.3 196.4h.3v.2h-.3z"/>
<path d="M160.4 196.3h4.3v.1h-4.3z"/>
<path d="M170.3 196.3h4.3v.1h-4.3z"/>
<path d="M178.3 196.3h.3v.1h-.3z"/>
<path d="M160.4 196.2h4.3v.1h-4.3z"/>
<path d="M170.3 196.2h1.9v.1h-1.9z"/>
<path d="M172.7 196.2h1.9v.1h-1.9z"/>
<path d="M178.3 196.2h.3v.1h-.3z"/>
<path d="M160.4 196h4.3v.2h-4.3z"/>
<path d="M170.3 196h1.6v.2h-1.6z"/>
<path d="M173 196h1.6v.2h-1.6z"/>
<path d="M178.3 196h.3v.2h-.3z"/>
<path d="M160.4 195.9h4.3v.1h-4.3z"/>
<path d="M170.3 195.9h1.2v.1h-1.2z"/>
<path d="M173.2 195.9h1.4v.1h-1.4z"/>
<path d="M178.3 195.9h.3v.1h-.3z"/>
<path d="M160.4 195.8h4.3v.1h-4.3z"/>
<path d="M170.3 195.8h1.1v.1h-1.1z"/>
<path d="M173.5 195.8h1.1v.1h-1.1z"/>
<path d="M178.3 195.8h.3v.1h-.3z"/>
<path d="M160.4 195.6h4.3v.2h-4.3z"/>
<path d="M170.3 195.6h.8v.2h-.8z"/>
<path d="M173.8 195.6h.8v.2h-.8z"/>
<path d="M178.3 195.6h.3v.2h-.3z"/>
<path d="M160.4 195.5h4.3v.1h-4.3z"/>
<path d="M170.3 195.5h.5v.1h-.5z"/>
<path d="M174 195.5h.6v.1h-.6z"/>
<path d="M178.3 195.5h.3v.1h-.3z"/>
<path d="M160.4 195.4h4.3v.1h-4.3z"/>
<path d="M170.4 195.4h.2v.1h-.2z"/>
<path d="M174.3 195.4h.3v.1h-.3z"/>
<path d="M178.3 195.4h.3v.1h-.3z"/>
<path d="M160.4 195.2h4.3v.2h-4.3z"/>
<path d="M178.3 195.2h.3v.2h-.3z"/>
<path d="M160.4 195.1h4.3v.1h-4.3z"/>
<path d="M178.3 195.1h.3v.1h-.3z"/>
<path d="M160.4 195h4.3v.1h-4.3z"/>
<path d="M178.3 195h.3v.1h-.3z"/>
<path d="M160.4 194.8h4.3v.2h-4.3z"/>
<path d="M178.3 194.8h.3v.2h-.3z"/>
<path d="M160.4 194.7h4.3v.1h-4.3z"/>
<path d="M178.3 194.7h.3v.1h-.3z"/>
<path d="M160.4 194.6h4.3v.1h-4.3z"/>
<path d="M178.3 194.6h.3v.1h-.3z"/>
<path d="M160.4 194.4h4.3v.2h-4.3z"/>
<path d="M178.3 194.4h.3v.2h-.3z"/>
<path d="M160.4 194.3h4.3v.1h-4.3z"/>
<path d="M178.3 194.3h.3v.1h-.3z"/>
<path d="M160.4 194.2h4.3v.1h-4.3z"/>
<path d="M178.3 194.2h.3v.1h-.3z"/>
<path d="M160.4 194h4.3v.2h-4.3z"/>
<path d="M178.3 194h.3v.2h-.3z"/>
<path d="M160.4 193.9h4.3v.1h-4.3z"/>
<path d="M178.3 193.9h.3v.1h-.3z"/>
<path d="M160.4 193.8h4.3v.1h-4.3z"/>
<path d="M178.3 193.8h.3v.1h-.3z"/>
<path d="M160.4 193.7h4.3v.1h-4.3z"/>
<path d="M178.3 193.7h.3v.1h-.3z"/>
<path d="M160.4 193.5h4.3v.1h-4.3z"/>
<path d="M178.3 193.5h.3v.1h-.3z"/>
<path d="M160.4 193.4h4.3v.1h-4.3z"/>
<path d="M178.3 193.4h.3v.1h-.3z"/>
<path d="M160.4 193.3h4.3v.1h-4.3z"/>
<path d="M178.3 193.3h.3v.1h-.3z"/>
<path d="M160.4 193.1h4.3v.1h-4.3z"/>
<path d="M178.3 193.1h.3v.1h-.3z"/>
<path d="M160.4 193h4.3v.1h-4.3z"/>
<path d="M178.3 193h.3v.1h-.3z"/>
<path d="M160.4 192.8h4.3v.2h-4.3z"/>
<path d="M178.3 192.8h.3v.2h-.3z"/>
<path d="M160.4 192.7h4.3v.1h-4.3z"/>
<path d="M178.3 192.7h.3v.1h-.3z"/>
<path d="M160.4 192.6h4.3v.1h-4.3z"/>
<path d="M178.3 192.6h.3v.1h-.3z"/>
<path d="M160.4 192.4h4.3v.2h-4.3z"/>
<path d="M178.3 192.4h.3v.2h-.3z"/>
<path d="M160.4 192.3h4.3v.1h-4.3z"/>
<path d="M178.3 192.3h.3v.1h-.3z"/>
<path d="M160.4 192.2h4.3v.1h-4.3z"/>
<path d="M178.3 192.2h.3v.1h-.3z"/>
<path d="M160.4 192h4.3v.2h-4.3z"/>
<path d="M178.3 192h.3v.2h-.3z"/>
<path d="M160.4 191.9h4.3v.1h-4.3z"/>
<path d="M178.3 191.9h.3v.1h-.3z"/>
<path d="M160.4 191.8h4.3v.1h-4.3z"/>
<path d="M178.3 191.8h.3v.1h-.3z"/>
<path d="M160.4 191.6h4.3v.2h-4.3z"/>
<path d="M178.3 191.6h.3v.2h-.3z"/>
<path d="M160.4 191.5h4.3v.1h-4.3z"/>
<path d="M178.3 191.5h.3v.1h-.3z"/>
<path d="M160.4 191.4h4.3v.1h-4.3z"/>
<path d="M178.3 191.4h.3v.1h-.3z"/>
<path d="M160.4 191.2h4.3v.2h-4.3z"/>
<path d="M178.3 191.2h.3v.2h-.3z"/>
<path d="M160.4 191.1h4.3v.1h-4.3z"/>
<path d="M178.3 191.1h.3v.1h-.3z"/>
<path d="M160.4 191h4.3v.1h-4.3z"/>
<path d="M172.3 191h.3v.1h-.3z"/>
<path d="M178.3 191h.3v.1h-.3z"/>
<path d="M160.4 190.8h4.3v.2h-4.3z"/>
<path d="M172 190.8h.8v.2h-.8z"/>
<path d="M178.3 190.8h.3v.2h-.3z"/>
<path d="M160.4 190.7h4.3v.1h-4.3z"/>
<path d="M171.8 190.7h1.3v.1h-1.3z"/>
<path d="M178.3 190.7h.3v.1h-.3z"/>
<path d="M160.4 190.6h4.3v.1h-4.3z"/>
<path d="M171.4 190.6h2.1v.1h-2.1z"/>
<path d="M178.3 190.6h.3v.1h-.3z"/>
<path d="M160.4 190.4h4.3v.2h-4.3z"/>
<path d="M171.1 190.4h2.7v.2h-2.7z"/>
<path d="M178.3 190.4h.3v.2h-.3z"/>
<path d="M160.4 190.3h4.3v.1h-4.3z"/>
<path d="M170.8 190.3h3.2v.1h-3.2z"/>
<path d="M178.3 190.3h.3v.1h-.3z"/>
<path d="M160.4 190.2h4.3v.1h-4.3z"/>
<path d="M170.6 190.2h3.7v.1h-3.7z"/>
<path d="M178.3 190.2h.3v.1h-.3z"/>
<path d="M160.4 190.1h4.3v.1h-4.3z"/>
<path d="M170.4 190.1h4.2v.1h-4.2z"/>
<path d="M178.3 190.1h.3v.1h-.3z"/>
<path d="M160.4 189.9h4.3v.1h-4.3z"/>
<path d="M170.3 189.9h4.3v.1h-4.3z"/>
<path d="M178.3 189.9h.3v.1h-.3z"/>
<path d="M160.4 189.8h4.3v.1h-4.3z"/>
<path d="M170.3 189.8h4.3v.1h-4.3z"/>
<path d="M178.3 189.8h.3v.1h-.3z"/>
<path d="M160.4 189.7h4.3v.1h-4.3z"/>
<path d="M170.3 189.7h4.3v.1h-4.3z"/>
<path d="M178.3 189.7h.3v.1h-.3z"/>
<path d="M160.4 189.5h4.3v.1h-4.3z"/>
<path d="M170.3 189.5h4.3v.1h-4.3z"/>
<path d="M178.3 189.5h.3v.1h-.3z"/>
<path d="M160.4 189.4h4.3v.1h-4.3z"/>
<path d="M170.3 189.4h4.3v.1h-4.3z"/>
<path d="M178.3 189.4h.3v.1h-.3z"/>
<path d="M160.4 189.3h4.3v.1h-4.3z"/>
<path d="M170.3 189.3h4.3v.1h-4.3z"/>
<path d="M178.3 189.3h.3v.1h-.3z"/>
<path d="M160.4 189.1h4.3v.1h-4.3z"/>
<path d="M170.3 189.1h4.3v.1h-4.3z"/>
<path d="M178.3 189.1h.3v.1h-.3z"/>
<path d="M160.4 189h4.3v.1h-4.3z"/>
<path d="M170.3 189h4.3v.1h-4.3z"/>
<path d="M178.3 189h.3v.1h-.3z"/>
<path d="M160.4 188.8h4.3v.2h-4.3z"/>
<path d="M170.3 188.8h4.3v.2h-4.3z"/>
<path d="M178.3 188.8h.3v.2h-.3z"/>
<path d="M160.4 188.7h4.4v.1h-4.4z"/>
<path d="M170.3 188.7h4.3v.1h-4.3z"/>
<path d="M178.3 188.7h.3v.1h-.3z"/>
<path d="M160.4 188.6h4.6v.1h-4.6z"/>
<path d="M170.2 188.6h4.4v.1h-4.4z"/>
<path d="M178.3 188.6h.3v.1h-.3z"/>
<path d="M160.4 188.4h4.7v.2h-4.7z"/>
<path d="M170 188.4h4.6v.2h-4.6z"/>
<path d="M178.3 188.4h.3v.2h-.3z"/>
<path d="M160.4 188.3h4.8v.1h-4.8z"/>
<path d="M169.9 188.3h4.7v.1h-4.7z"/>
<path d="M178.3 188.3h.3v.1h-.3z"/>
<path d="M160.4 188.2h5v.1h-5z"/>
<path d="M169.8 188.2h4.8v.1h-4.8z"/>
<path d="M178.3 188.2h.3v.1h-.3z"/>
<path d="M160.4 188h5v.2h-5z"/>
<path d="M169.6 188h5v.2h-5z"/>
<path d="M178.3 188h.3v.2h-.3z"/>
<path d="M160.4 187.9h5.2v.1h-5.2z"/>
<path d="M169.5 187.9h5.1v.1h-5.1z"/>
<path d="M178.3 187.9h.3v.1h-.3z"/>
<path d="M160.4 187.8h14.2v.1h-14.2z"/>
<path d="M178.3 187.8h.3v.1h-.3z"/>
<path d="M160.4 187.6h14.2v.2h-14.2z"/>
<path d="M178.3 187.6h.3v.2h-.3z"/>
<path d="M160.4 187.5h14.2v.1h-14.2z"/>
<path d="M178.3 187.5h.3v.1h-.3z"/>
<path d="M160.4 187.4h14.2v.1h-14.2z"/>
<path d="M178.3 187.4h.3v.1h-.3z"/>
<path d="M160.4 187.2h14.2v.2h-14.2z"/>
<path d="M178.3 187.2h.3v.2h-.3z"/>
<path d="M160.4 187.1h14.2v.1h-14.2z"/>
<path d="M178.3 187.1h.3v.1h-.3z"/>
<path d="M160.4 187h14.2v.1h-14.2z"/>
<path d="M178.3 187h.3v.1h-.3z"/>
<path d="M160.4 186.8h14.2v.2h-14.2z"/>
<path d="M178.3 186.8h.3v.2h-.3z"/>
<path d="M160.6 186.7h13.8v.1h-13.8z"/>
<path d="M178.3 186.7h.3v.1h-.3z"/>
<path d="M160.6 186.6h13.7v.1h-13.7z"/>
<path d="M178.3 186.6h.3v.1h-.3z"/>
<path d="M160.7 186.5h13.5v.1h-13.5z"/>
<path d="M178.3 186.5h.3v.1h-.3z"/>
<path d="M160.8 186.3h13.2v.1h-13.2z"/>
<path d="M178.3 186.3h.3v.1h-.3z"/>
<path d="M161 186.2h13v.1h-13z"/>
<path d="M178.3 186.2h.3v.1h-.3z"/>
<path d="M161.1 186.1h12.8v.1h-12.8z"/>
<path d="M178.3 186.1h.3v.1h-.3z"/>
<path d="M161.2 185.9h12.6v.1h-12.6z"/>
<path d="M161.4 185.8h12.2v.1h-12.2z"/>
<path d="M161.5 185.7h12v.1h-12z"/>
<path d="M161.6 185.5h11.8v.1h-11.8z"/>
<path d="M161.8 185.4h11.4v.1h-11.4z"/>
<path d="M161.9 185.3h11.2v.1h-11.2z"/>
<path d="M162 185.1h11v.2h-11z"/>
<path d="M162.2 185h10.6v.1h-10.6z"/>
<path d="M162.3 184.8h10.4v.2h-10.4z"/>
<path d="M162.4 184.7h10.2v.1h-10.2z"/>
<path d="M162.6 184.6h9.8v.1h-9.8z"/>
<path d="M162.7 184.4h9.6v.2h-9.6z"/>
<path d="M162.7 184.3h9.6v.1h-9.6z"/>
<path d="M162.8 184.2h9.3v.1h-9.3z"/>
<path d="M163 184h9v.2h-9z"/>
<path d="M163.1 183.9h8.8v.1h-8.8z"/>
<path d="M163.2 183.8h8.6v.1h-8.6z"/>
<path d="M163.4 183.6h8.2v.2h-8.2z"/>
<path d="M163.5 183.5h8v.1h-8z"/>
</g>
<g font-size="5.1" fill="#808080">
<text x="232.7" y="18.6">Sheet 6/7</text>
<text x="15.5" y="201.9">Auxiliary analog input flters</text>
<text x="65.3" y="201.9">i</text>
</g>
<text font-size="5.1" fill="#800000" x="15.5" y="197.1">RELEASE</text>
<g font-size="3.4" fill="#808080">
<text x="196.5" y="187.5">Magic CAN Node r02</text>
<text x="201.3" y="192.3">Aaron Bonnell-Kangas</text>
<text x="210.9" y="197.1">r02 - 2014-02-10</text>
</g>
<g font-size="2.4" fill="#808080">
<text x="169.9" y="25.8" transform="rotate(-90 169.9 25.8)">+3V3</text>
<text x="79.4" y="31.6">R17</text>
<text x="70" y="37.5">C14</text>
<text x="79.4" y="36.2">1k</text>
<text x="170.5" y="43.3">GND</text>
<text x="66.8" y="48.1">GND</text>
<text x="79.4" y="53.1">1k</text>
<text x="79.4" y="48.5">R19</text>
<text x="70" y="54.4">C16</text>
<text x="124.1" y="57.2">populate C14-C22 with 0.1 uF by default</text>
<text x="124.1" y="59.6">(for f_3dB = 1.6 kHz)</text>
<text x="66.8" y="65">GND</text>
<text x="79.4" y="65.4">R21</text>
<text x="70" y="71.3">C17</text>
<text x="79.4" y="70">1k</text>
<text x="66.8" y="81.9">GND</text>
<text x="79.4" y="82.3">R26</text>
<text x="70" y="88.2">C18</text>
<text x="79.4" y="86.9">1k</text>
<text x="66.8" y="98.8">GND</text>
<text x="79.4" y="99.2">R27</text>
<text x="70" y="105.1">C19</text>
<text x="79.4" y="103.7">1k</text>
<text x="66.8" y="115.7">GND</text>
<text x="79.4" y="116.1">R28</text>
<text x="70" y="122">C20</text>
<text x="79.4" y="120.6">1k</text>
<text x="66.8" y="132.6">GND</text>
<text x="79.4" y="137.8">R30</text>
<text x="70" y="143.7">C22</text>
<text x="79.4" y="142.3">1k</text>
<text x="66.8" y="154.3">GND</text>
</g>
<g font-size="2" fill="#808080">
<text x="181.1" y="23.1">8</text>
<text x="186.6" y="24.1">+V</text>
<text x="181.1" y="37.6">3</text>
<text x="186.6" y="38.6">GND</text>
</g>
<g font-size="1.7" fill="#808080">
<text x="30" y="33.1">ADCINA0</text>
<text x="97" y="33.1">AIN-A0</text>
<text x="182" y="44.4">PRTR5V0U8S</text>
<text x="182" y="42.7">IC2G$9</text>
<text x="30" y="50">ADCINA1</text>
<text x="97" y="50">AIN-A1</text>
<text x="30" y="66.8">ADCINA2</text>
<text x="97" y="66.8">AIN-A2</text>
<text x="30" y="83.7">ADCINA3</text>
<text x="97" y="83.7">AIN-A3</text>
<text x="30" y="100.6">ADCINA4</text>
<text x="97" y="100.6">AIN-A4</text>
<text x="30" y="117.5">ADCINA5</text>
<text x="97" y="117.5">AIN-A5</text>
<text x="30" y="139.2">ADCINA7</text>
<text x="97" y="139.2">AIN-A7</text>
</g>
</svg>
